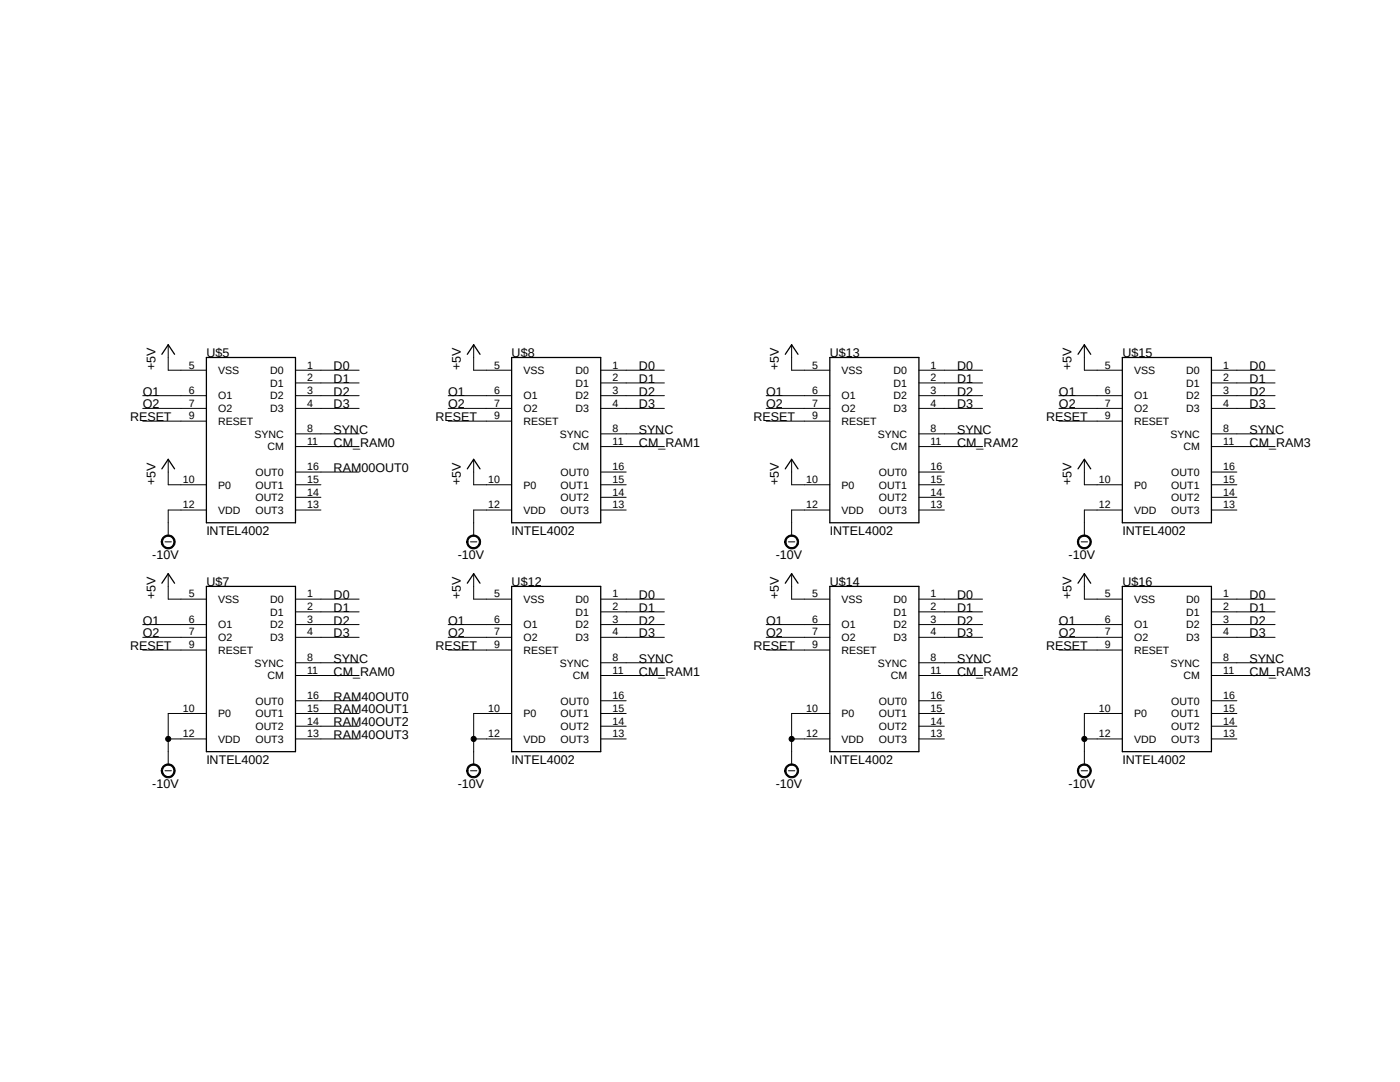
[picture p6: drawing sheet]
<svg xmlns="http://www.w3.org/2000/svg" width="279mm" height="216mm" viewBox="0 0 279 216" stroke-linecap="round" stroke-linejoin="round" font-family="sans-serif">
<path d="M25.4 66.5l237.1 91.4M262.5 66.5l-237.1 91.4" fill="none" stroke="#fff" stroke-width=".2"/>
<g fill="none" stroke="#000" stroke-width=".2">
<path d="M28.5 79h12.7M33.6 68.8v5.1h7.6M59 73.9h12.7M59 79h12.7M59 76.4h12.7M89.5 79h12.6M94.5 68.8v5.1h7.6M119.9 73.9h12.7M119.9 79h12.7M119.9 76.4h12.7M152.9 79h12.7M158 68.8v5.1h7.6"/>
<path d="M183.4 73.9h12.7M183.4 79h12.7M183.4 76.4h12.7M211.3 79h12.7M216.4 68.8v5.1h7.6M241.8 73.9h12.7M241.8 79h12.7M241.8 76.4h12.7M28.5 81.5h12.7M28.5 84h12.7M33.6 91.7v5h7.6M59 81.5h12.7"/>
<path d="M59 96.7h5.1M59 86.6h12.7M59 89.1h12.7M59 94.2h12.7M59 99.2h5.1M89.5 81.5h12.6M89.5 84h12.6M94.5 91.7v5h7.6M119.9 81.5h12.7M119.9 96.7h5.1M119.9 86.6h12.7M119.9 89.1h12.7"/>
<path d="M119.9 94.2h5.1M119.9 99.2h5.1M152.9 81.5h12.7M152.9 84h12.7M158 91.7v5h7.6M183.4 81.5h12.7M183.4 96.7h5.1M183.4 86.6h12.7M183.4 89.1h12.7M183.4 94.2h5.1M183.4 99.2h5.1M211.3 81.5h12.7"/>
<path d="M211.3 84h12.7M216.4 91.7v5h7.6M241.8 81.5h12.7M241.8 96.7h5M241.8 86.6h12.7M241.8 89.1h12.7M241.8 94.2h5M241.8 99.2h5M32.5 107.2a1.4 1.4 0 0 1 2.2 .2 1.4 1.4 0 0 1-.7 2.1 1.4 1.4 0 0 1-1.8-1.4h.2a1.14 1.14 0 0 1 1.5-1 1.14 1.14 0 0 1 .6 1.7 1.14 1.14 0 0 1-1.8 .1l-.3-.8h-.2zM32.9 108.1h1.3M33.6 114.5v5h7.6M41.2 101.8h-7.6v5"/>
<path d="M59 101.8h5.1M59 119.5h12.7M93.4 107.2a1.41 1.41 0 0 1 2.3 .1 1.41 1.41 0 0 1-.7 2.1 1.41 1.41 0 0 1-1.9-1.3h.3a1.15 1.15 0 0 1 1.7-.9 1.15 1.15 0 0 1 .2 1.9 1.15 1.15 0 0 1-1.9-.6v-.4h-.3zM93.9 108.1h1.3M94.5 114.5v5h7.6M102.1 101.8h-7.6v5M119.9 101.8h5.1M119.9 119.5h12.7M156.9 107.2a1.4 1.4 0 0 1 2.3 .2 1.4 1.4 0 0 1-.8 2.1 1.4 1.4 0 0 1-1.8-1.4h.2a1.14 1.14 0 0 1 1.5-1 1.14 1.14 0 0 1 .6 1.7 1.14 1.14 0 0 1-1.8 .1l-.3-.8h-.2zM157.4 108.1h1.2M158 114.5v5h7.6M165.6 101.8h-7.6v5"/>
<path d="M183.4 101.8h5.1M183.4 119.5h12.7M215.3 107.2a1.41 1.41 0 0 1 2.3 .1 1.41 1.41 0 0 1-.7 2.1 1.41 1.41 0 0 1-1.9-1.3h.3a1.15 1.15 0 0 1 1.6-.9 1.15 1.15 0 0 1 .2 1.9 1.15 1.15 0 0 1-1.8-.6v-.4h-.3zM215.8 108.1h1.2M216.4 114.5v5h7.6M224 101.8h-7.6v5M241.8 101.8h5M241.8 119.5h12.7M28.5 124.6h12.7M28.5 127.2h12.7M28.5 129.7h12.7M59 124.6h12.7"/>
<path d="M59 127.2h12.7M59 122.1h12.7M59 132.2h12.7M59 134.8h12.7M59 139.8h12.7M89.5 124.6h12.6M89.5 127.2h12.6M89.5 129.7h12.6M119.9 124.6h12.7M119.9 127.2h12.7M119.9 122.1h12.7M119.9 132.2h12.7"/>
<path d="M119.9 134.8h12.7M119.9 139.8h5.1M152.9 124.6h12.7M152.9 127.2h12.7M152.9 129.7h12.7M183.4 124.6h12.7M183.4 127.2h12.7M183.4 122.1h12.7M183.4 132.2h12.7M183.4 134.8h12.7M183.4 139.8h5.1M211.3 124.6h12.7"/>
<path d="M211.3 127.2h12.7M211.3 129.7h12.7M241.8 124.6h12.7M241.8 127.2h12.7M241.8 122.1h12.7M241.8 132.2h12.7M241.8 134.8h12.7M241.8 139.8h5M32.5 152.9a1.39 1.39 0 0 1 2.2 .2 1.39 1.39 0 0 1-.8 2.1 1.39 1.39 0 0 1-1.7-1.4h.2a1.13 1.13 0 0 1 1.5-1.1 1.13 1.13 0 0 1 .6 1.7 1.13 1.13 0 0 1-1.8 .1l-.3-.7h-.2zM32.9 153.8h1.3M33.6 147.4h7.6M41.2 142.4h-7.6v10.1"/>
<path d="M59 142.4h12.7M59 147.4h12.7M59 144.9h12.7M93.4 152.9a1.4 1.4 0 0 1 2.3 .1 1.4 1.4 0 0 1-.7 2.1 1.4 1.4 0 0 1-1.9-1.3h.3a1.15 1.15 0 0 1 1.7-1 1.15 1.15 0 0 1 .2 1.9 1.15 1.15 0 0 1-1.9-.5v-.4h-.3zM93.9 153.8h1.3M94.5 147.4h7.6M102.1 142.4h-7.6v10.1M119.9 142.4h5.1M119.9 147.4h5.1M119.9 144.9h5.1M156.9 152.9a1.39 1.39 0 0 1 2.3 .2 1.39 1.39 0 0 1-.8 2.1 1.39 1.39 0 0 1-1.8-1.4h.2a1.13 1.13 0 0 1 1.5-1.1 1.13 1.13 0 0 1 .6 1.7 1.13 1.13 0 0 1-1.8 .1l-.3-.7h-.2zM157.4 153.8h1.2"/>
<path d="M158 147.4h7.6M165.6 142.4h-7.6v10.1M183.4 142.4h5.1M183.4 147.4h5.1M183.4 144.9h5.1M215.3 152.9a1.4 1.4 0 0 1 2.3 .1 1.4 1.4 0 0 1-.8 2.1 1.4 1.4 0 0 1-1.8-1.3h.3a1.15 1.15 0 0 1 1.6-1 1.15 1.15 0 0 1 .2 1.9 1.15 1.15 0 0 1-1.8-.5v-.4h-.3zM215.8 153.8h1.2M216.4 147.4h7.6M224 142.4h-7.6v10.1M241.8 142.4h5M241.8 147.4h5M241.8 144.9h5"/>
<circle cx="33.6" cy="147.4" r=".51"/>
<circle cx="94.5" cy="147.4" r=".51"/>
<circle cx="158" cy="147.4" r=".51"/>
<circle cx="216.4" cy="147.4" r=".51"/>
</g>
<g fill="none" stroke="#000" stroke-width=".25">
<path d="M32.3 70.7l1.3-1.9 1.2 1.9M41.2 71.3h17.8v33h-17.8zM93.3 70.7l1.2-1.9 1.3 1.9M102.1 71.3h17.8v33h-17.8zM156.7 70.7l1.3-1.9 1.3 1.9M165.6 71.3h17.8v33h-17.8zM215.1 70.7l1.3-1.9 1.3 1.9M224 71.3h17.8v33h-17.8zM32.3 93.6l1.3-1.9 1.2 1.9M93.3 93.6l1.2-1.9 1.3 1.9M156.7 93.6l1.3-1.9 1.3 1.9M215.1 93.6l1.3-1.9 1.3 1.9"/>
<path d="M32.3 116.4l1.3-1.9 1.2 1.9M41.2 117h17.8v33h-17.8zM93.3 116.4l1.2-1.9 1.3 1.9M102.1 117h17.8v33h-17.8zM156.7 116.4l1.3-1.9 1.3 1.9M165.6 117h17.8v33h-17.8zM215.1 116.4l1.3-1.9 1.3 1.9M224 117h17.8v33h-17.8z"/>
</g>
<g fill="#000">
<path d="M32.5 107.2a1.4 1.4 0 0 1 2.2 .2 1.4 1.4 0 0 1-.7 2.1 1.4 1.4 0 0 1-1.8-1.4h.2a1.14 1.14 0 0 1 1.5-1 1.14 1.14 0 0 1 .6 1.7 1.14 1.14 0 0 1-1.8 .1l-.3-.8h-.2z" fill-rule="evenodd"/>
<path d="M93.4 107.2a1.41 1.41 0 0 1 2.3 .1 1.41 1.41 0 0 1-.7 2.1 1.41 1.41 0 0 1-1.9-1.3h.3a1.15 1.15 0 0 1 1.7-.9 1.15 1.15 0 0 1 .2 1.9 1.15 1.15 0 0 1-1.9-.6v-.4h-.3z" fill-rule="evenodd"/>
<path d="M156.9 107.2a1.4 1.4 0 0 1 2.3 .2 1.4 1.4 0 0 1-.8 2.1 1.4 1.4 0 0 1-1.8-1.4h.2a1.14 1.14 0 0 1 1.5-1 1.14 1.14 0 0 1 .6 1.7 1.14 1.14 0 0 1-1.8 .1l-.3-.8h-.2z" fill-rule="evenodd"/>
<path d="M215.3 107.2a1.41 1.41 0 0 1 2.3 .1 1.41 1.41 0 0 1-.7 2.1 1.41 1.41 0 0 1-1.9-1.3h.3a1.15 1.15 0 0 1 1.6-.9 1.15 1.15 0 0 1 .2 1.9 1.15 1.15 0 0 1-1.8-.6v-.4h-.3z" fill-rule="evenodd"/>
<path d="M32.5 152.9a1.39 1.39 0 0 1 2.2 .2 1.39 1.39 0 0 1-.8 2.1 1.39 1.39 0 0 1-1.7-1.4h.2a1.13 1.13 0 0 1 1.5-1.1 1.13 1.13 0 0 1 .6 1.7 1.13 1.13 0 0 1-1.8 .1l-.3-.7h-.2z" fill-rule="evenodd"/>
<path d="M93.4 152.9a1.4 1.4 0 0 1 2.3 .1 1.4 1.4 0 0 1-.7 2.1 1.4 1.4 0 0 1-1.9-1.3h.3a1.15 1.15 0 0 1 1.7-1 1.15 1.15 0 0 1 .2 1.9 1.15 1.15 0 0 1-1.9-.5v-.4h-.3z" fill-rule="evenodd"/>
<path d="M156.9 152.9a1.39 1.39 0 0 1 2.3 .2 1.39 1.39 0 0 1-.8 2.1 1.39 1.39 0 0 1-1.8-1.4h.2a1.13 1.13 0 0 1 1.5-1.1 1.13 1.13 0 0 1 .6 1.7 1.13 1.13 0 0 1-1.8 .1l-.3-.7h-.2z" fill-rule="evenodd"/>
<path d="M215.3 152.9a1.4 1.4 0 0 1 2.3 .1 1.4 1.4 0 0 1-.8 2.1 1.4 1.4 0 0 1-1.8-1.3h.3a1.15 1.15 0 0 1 1.6-1 1.15 1.15 0 0 1 .2 1.9 1.15 1.15 0 0 1-1.8-.5v-.4h-.3z" fill-rule="evenodd"/>
<circle cx="33.6" cy="147.4" r=".51"/>
<circle cx="94.5" cy="147.4" r=".51"/>
<circle cx="158" cy="147.4" r=".51"/>
<circle cx="216.4" cy="147.4" r=".51"/>
</g>
<g font-size="2.5">
<text x="41.2" y="71.3">U$5</text>
<text x="102.1" y="71.3">U$8</text>
<text x="165.6" y="71.3">U$13</text>
<text x="224" y="71.3">U$15</text>
<text x="31" y="73.9" transform="rotate(-90 31 73.9)">+5V</text>
<text x="66.6" y="73.9">D0</text>
<text x="66.6" y="76.4">D1</text>
<text x="92" y="73.9" transform="rotate(-90 92 73.9)">+5V</text>
<text x="127.5" y="73.9">D0</text>
<text x="127.5" y="76.4">D1</text>
<text x="155.4" y="73.9" transform="rotate(-90 155.4 73.9)">+5V</text>
<text x="191" y="73.9">D0</text>
<text x="191" y="76.4">D1</text>
<text x="213.9" y="73.9" transform="rotate(-90 213.9 73.9)">+5V</text>
<text x="249.4" y="73.9">D0</text>
<text x="249.4" y="76.4">D1</text>
<text x="28.5" y="79">O1</text>
<text x="28.5" y="81.5">O2</text>
<text x="66.6" y="79">D2</text>
<text x="66.6" y="81.5">D3</text>
<text x="89.5" y="79">O1</text>
<text x="89.5" y="81.5">O2</text>
<text x="127.5" y="79">D2</text>
<text x="127.5" y="81.5">D3</text>
<text x="152.9" y="79">O1</text>
<text x="152.9" y="81.5">O2</text>
<text x="191" y="79">D2</text>
<text x="191" y="81.5">D3</text>
<text x="211.3" y="79">O1</text>
<text x="211.3" y="81.5">O2</text>
<text x="249.4" y="79">D2</text>
<text x="249.4" y="81.5">D3</text>
<text x="26" y="84">RESET</text>
<text x="66.6" y="86.6">SYNC</text>
<text x="66.6" y="89.1">CM_RAM0</text>
<text x="86.9" y="84">RESET</text>
<text x="127.5" y="86.6">SYNC</text>
<text x="127.5" y="89.1">CM_RAM1</text>
<text x="150.4" y="84">RESET</text>
<text x="191" y="86.6">SYNC</text>
<text x="191" y="89.1">CM_RAM2</text>
<text x="208.8" y="84">RESET</text>
<text x="249.4" y="86.6">SYNC</text>
<text x="249.4" y="89.1">CM_RAM3</text>
<text x="66.6" y="94.2">RAM00OUT0</text>
<text x="31" y="96.7" transform="rotate(-90 31 96.7)">+5V</text>
<text x="92" y="96.7" transform="rotate(-90 92 96.7)">+5V</text>
<text x="155.4" y="96.7" transform="rotate(-90 155.4 96.7)">+5V</text>
<text x="213.9" y="96.7" transform="rotate(-90 213.9 96.7)">+5V</text>
<text x="41.2" y="106.8">INTEL4002</text>
<text x="102.1" y="106.8">INTEL4002</text>
<text x="165.6" y="106.8">INTEL4002</text>
<text x="224" y="106.8">INTEL4002</text>
<text x="30.4" y="111.5">-10V</text>
<text x="91.4" y="111.5">-10V</text>
<text x="154.8" y="111.5">-10V</text>
<text x="213.2" y="111.5">-10V</text>
<text x="31" y="119.5" transform="rotate(-90 31 119.5)">+5V</text>
<text x="41.2" y="117">U$7</text>
<text x="66.6" y="119.5">D0</text>
<text x="92" y="119.5" transform="rotate(-90 92 119.5)">+5V</text>
<text x="102.1" y="117">U$12</text>
<text x="127.5" y="119.5">D0</text>
<text x="155.4" y="119.5" transform="rotate(-90 155.4 119.5)">+5V</text>
<text x="165.6" y="117">U$14</text>
<text x="191" y="119.5">D0</text>
<text x="213.9" y="119.5" transform="rotate(-90 213.9 119.5)">+5V</text>
<text x="224" y="117">U$16</text>
<text x="249.4" y="119.5">D0</text>
<text x="28.5" y="124.6">O1</text>
<text x="66.6" y="122.1">D1</text>
<text x="66.6" y="124.6">D2</text>
<text x="89.5" y="124.6">O1</text>
<text x="127.5" y="122.1">D1</text>
<text x="127.5" y="124.6">D2</text>
<text x="152.9" y="124.6">O1</text>
<text x="191" y="122.1">D1</text>
<text x="191" y="124.6">D2</text>
<text x="211.3" y="124.6">O1</text>
<text x="249.4" y="122.1">D1</text>
<text x="249.4" y="124.6">D2</text>
<text x="26" y="129.7">RESET</text>
<text x="28.5" y="127.2">O2</text>
<text x="66.6" y="127.2">D3</text>
<text x="86.9" y="129.7">RESET</text>
<text x="89.5" y="127.2">O2</text>
<text x="127.5" y="127.2">D3</text>
<text x="150.4" y="129.7">RESET</text>
<text x="152.9" y="127.2">O2</text>
<text x="191" y="127.2">D3</text>
<text x="208.8" y="129.7">RESET</text>
<text x="211.3" y="127.2">O2</text>
<text x="249.4" y="127.2">D3</text>
<text x="66.6" y="132.2">SYNC</text>
<text x="66.6" y="134.8">CM_RAM0</text>
<text x="127.5" y="132.2">SYNC</text>
<text x="127.5" y="134.8">CM_RAM1</text>
<text x="191" y="132.2">SYNC</text>
<text x="191" y="134.8">CM_RAM2</text>
<text x="249.4" y="132.2">SYNC</text>
<text x="249.4" y="134.8">CM_RAM3</text>
<text x="66.6" y="139.9">RAM40OUT0</text>
<text x="66.6" y="142.4">RAM40OUT1</text>
<text x="66.6" y="144.9">RAM40OUT2</text>
<text x="66.6" y="147.4">RAM40OUT3</text>
<text x="41.2" y="152.5">INTEL4002</text>
<text x="102.1" y="152.5">INTEL4002</text>
<text x="165.6" y="152.5">INTEL4002</text>
<text x="224" y="152.5">INTEL4002</text>
<text x="30.4" y="157.2">-10V</text>
<text x="91.4" y="157.2">-10V</text>
<text x="154.8" y="157.2">-10V</text>
<text x="213.2" y="157.2">-10V</text>
</g>
<g font-size="2.1">
<text x="37.7" y="73.5">5</text>
<text x="43.5" y="74.6">VSS</text>
<text x="53.9" y="74.6">D0</text>
<text x="53.9" y="77.2">D1</text>
<text x="61.3" y="73.5">1</text>
<text x="61.3" y="76.1">2</text>
<text x="98.6" y="73.5">5</text>
<text x="104.5" y="74.6">VSS</text>
<text x="114.9" y="74.6">D0</text>
<text x="114.9" y="77.2">D1</text>
<text x="122.3" y="73.5">1</text>
<text x="122.3" y="76.1">2</text>
<text x="162.1" y="73.5">5</text>
<text x="167.9" y="74.6">VSS</text>
<text x="178.4" y="74.6">D0</text>
<text x="178.4" y="77.2">D1</text>
<text x="185.7" y="73.5">1</text>
<text x="185.7" y="76.1">2</text>
<text x="220.5" y="73.5">5</text>
<text x="226.4" y="74.6">VSS</text>
<text x="236.7" y="74.6">D0</text>
<text x="236.7" y="77.2">D1</text>
<text x="244.1" y="73.5">1</text>
<text x="244.1" y="76.1">2</text>
<text x="37.7" y="78.6">6</text>
<text x="37.7" y="81.2">7</text>
<text x="37.7" y="83.7">9</text>
<text x="43.5" y="79.7">O1</text>
<text x="43.5" y="82.3">O2</text>
<text x="53.9" y="79.7">D2</text>
<text x="53.9" y="82.3">D3</text>
<text x="61.3" y="78.6">3</text>
<text x="61.3" y="81.2">4</text>
<text x="98.6" y="78.6">6</text>
<text x="98.6" y="81.2">7</text>
<text x="98.6" y="83.7">9</text>
<text x="104.5" y="79.7">O1</text>
<text x="104.5" y="82.3">O2</text>
<text x="114.9" y="79.7">D2</text>
<text x="114.9" y="82.3">D3</text>
<text x="122.3" y="78.6">3</text>
<text x="122.3" y="81.2">4</text>
<text x="162.1" y="78.6">6</text>
<text x="162.1" y="81.2">7</text>
<text x="162.1" y="83.7">9</text>
<text x="167.9" y="79.7">O1</text>
<text x="167.9" y="82.3">O2</text>
<text x="178.4" y="79.7">D2</text>
<text x="178.4" y="82.3">D3</text>
<text x="185.7" y="78.6">3</text>
<text x="185.7" y="81.2">4</text>
<text x="220.5" y="78.6">6</text>
<text x="220.5" y="81.2">7</text>
<text x="220.5" y="83.7">9</text>
<text x="226.4" y="79.7">O1</text>
<text x="226.4" y="82.3">O2</text>
<text x="236.7" y="79.7">D2</text>
<text x="236.7" y="82.3">D3</text>
<text x="244.1" y="78.6">3</text>
<text x="244.1" y="81.2">4</text>
<text x="43.5" y="84.8">RESET</text>
<text x="50.8" y="87.3">SYNC</text>
<text x="53.4" y="89.9">CM</text>
<text x="61.3" y="86.2">8</text>
<text x="61.3" y="88.7">11</text>
<text x="104.5" y="84.8">RESET</text>
<text x="111.7" y="87.3">SYNC</text>
<text x="114.3" y="89.9">CM</text>
<text x="122.3" y="86.2">8</text>
<text x="122.3" y="88.7">11</text>
<text x="167.9" y="84.8">RESET</text>
<text x="175.2" y="87.3">SYNC</text>
<text x="177.8" y="89.9">CM</text>
<text x="185.7" y="86.2">8</text>
<text x="185.7" y="88.7">11</text>
<text x="226.4" y="84.8">RESET</text>
<text x="233.6" y="87.3">SYNC</text>
<text x="236.2" y="89.9">CM</text>
<text x="244.1" y="86.2">8</text>
<text x="244.1" y="88.7">11</text>
<text x="51" y="95">OUT0</text>
<text x="61.3" y="93.8">16</text>
<text x="111.9" y="95">OUT0</text>
<text x="122.3" y="93.8">16</text>
<text x="175.4" y="95">OUT0</text>
<text x="185.7" y="93.8">16</text>
<text x="233.8" y="95">OUT0</text>
<text x="244.1" y="93.8">16</text>
<text x="36.5" y="96.4">10</text>
<text x="36.5" y="101.4">12</text>
<text x="43.5" y="97.5">P0</text>
<text x="51" y="97.5">OUT1</text>
<text x="51" y="100">OUT2</text>
<text x="61.3" y="96.4">15</text>
<text x="61.3" y="98.9">14</text>
<text x="61.3" y="101.4">13</text>
<text x="97.4" y="96.4">10</text>
<text x="97.4" y="101.4">12</text>
<text x="104.5" y="97.5">P0</text>
<text x="111.9" y="97.5">OUT1</text>
<text x="111.9" y="100">OUT2</text>
<text x="122.3" y="96.4">15</text>
<text x="122.3" y="98.9">14</text>
<text x="122.3" y="101.4">13</text>
<text x="160.9" y="96.4">10</text>
<text x="160.9" y="101.4">12</text>
<text x="167.9" y="97.5">P0</text>
<text x="175.4" y="97.5">OUT1</text>
<text x="175.4" y="100">OUT2</text>
<text x="185.7" y="96.4">15</text>
<text x="185.7" y="98.9">14</text>
<text x="185.7" y="101.4">13</text>
<text x="219.3" y="96.4">10</text>
<text x="219.3" y="101.4">12</text>
<text x="226.4" y="97.5">P0</text>
<text x="233.8" y="97.5">OUT1</text>
<text x="233.8" y="100">OUT2</text>
<text x="244.1" y="96.4">15</text>
<text x="244.1" y="98.9">14</text>
<text x="244.1" y="101.4">13</text>
<text x="43.5" y="102.5">VDD</text>
<text x="51" y="102.5">OUT3</text>
<text x="104.5" y="102.5">VDD</text>
<text x="111.9" y="102.5">OUT3</text>
<text x="167.9" y="102.5">VDD</text>
<text x="175.4" y="102.5">OUT3</text>
<text x="226.4" y="102.5">VDD</text>
<text x="233.8" y="102.5">OUT3</text>
<text x="37.7" y="119.2">5</text>
<text x="61.3" y="119.2">1</text>
<text x="98.6" y="119.2">5</text>
<text x="122.3" y="119.2">1</text>
<text x="162.1" y="119.2">5</text>
<text x="185.7" y="119.2">1</text>
<text x="220.5" y="119.2">5</text>
<text x="244.1" y="119.2">1</text>
<text x="37.7" y="124.2">6</text>
<text x="43.5" y="120.3">VSS</text>
<text x="43.5" y="125.4">O1</text>
<text x="53.9" y="120.3">D0</text>
<text x="53.9" y="122.9">D1</text>
<text x="53.9" y="125.4">D2</text>
<text x="61.3" y="121.8">2</text>
<text x="61.3" y="124.2">3</text>
<text x="98.6" y="124.2">6</text>
<text x="104.5" y="120.3">VSS</text>
<text x="104.5" y="125.4">O1</text>
<text x="114.9" y="120.3">D0</text>
<text x="114.9" y="122.9">D1</text>
<text x="114.9" y="125.4">D2</text>
<text x="122.3" y="121.8">2</text>
<text x="122.3" y="124.2">3</text>
<text x="162.1" y="124.2">6</text>
<text x="167.9" y="120.3">VSS</text>
<text x="167.9" y="125.4">O1</text>
<text x="178.4" y="120.3">D0</text>
<text x="178.4" y="122.9">D1</text>
<text x="178.4" y="125.4">D2</text>
<text x="185.7" y="121.8">2</text>
<text x="185.7" y="124.2">3</text>
<text x="220.5" y="124.2">6</text>
<text x="226.4" y="120.3">VSS</text>
<text x="226.4" y="125.4">O1</text>
<text x="236.7" y="120.3">D0</text>
<text x="236.7" y="122.9">D1</text>
<text x="236.7" y="125.4">D2</text>
<text x="244.1" y="121.8">2</text>
<text x="244.1" y="124.2">3</text>
<text x="37.7" y="126.8">7</text>
<text x="37.7" y="129.3">9</text>
<text x="43.5" y="127.9">O2</text>
<text x="43.5" y="130.5">RESET</text>
<text x="53.9" y="127.9">D3</text>
<text x="61.3" y="126.8">4</text>
<text x="61.3" y="131.9">8</text>
<text x="98.6" y="126.8">7</text>
<text x="98.6" y="129.3">9</text>
<text x="104.5" y="127.9">O2</text>
<text x="104.5" y="130.5">RESET</text>
<text x="114.9" y="127.9">D3</text>
<text x="122.3" y="126.8">4</text>
<text x="122.3" y="131.9">8</text>
<text x="162.1" y="126.8">7</text>
<text x="162.1" y="129.3">9</text>
<text x="167.9" y="127.9">O2</text>
<text x="167.9" y="130.5">RESET</text>
<text x="178.4" y="127.9">D3</text>
<text x="185.7" y="126.8">4</text>
<text x="185.7" y="131.9">8</text>
<text x="220.5" y="126.8">7</text>
<text x="220.5" y="129.3">9</text>
<text x="226.4" y="127.9">O2</text>
<text x="226.4" y="130.5">RESET</text>
<text x="236.7" y="127.9">D3</text>
<text x="244.1" y="126.8">4</text>
<text x="244.1" y="131.9">8</text>
<text x="50.8" y="133">SYNC</text>
<text x="53.4" y="135.6">CM</text>
<text x="61.3" y="134.4">11</text>
<text x="111.7" y="133">SYNC</text>
<text x="114.3" y="135.6">CM</text>
<text x="122.3" y="134.4">11</text>
<text x="175.2" y="133">SYNC</text>
<text x="177.8" y="135.6">CM</text>
<text x="185.7" y="134.4">11</text>
<text x="233.6" y="133">SYNC</text>
<text x="236.2" y="135.6">CM</text>
<text x="244.1" y="134.4">11</text>
<text x="36.5" y="142">10</text>
<text x="43.5" y="143.1">P0</text>
<text x="51" y="140.6">OUT0</text>
<text x="51" y="143.1">OUT1</text>
<text x="61.3" y="139.5">16</text>
<text x="61.3" y="142">15</text>
<text x="97.4" y="142">10</text>
<text x="104.5" y="143.1">P0</text>
<text x="111.9" y="140.6">OUT0</text>
<text x="111.9" y="143.1">OUT1</text>
<text x="122.3" y="139.5">16</text>
<text x="122.3" y="142">15</text>
<text x="160.9" y="142">10</text>
<text x="167.9" y="143.1">P0</text>
<text x="175.4" y="140.6">OUT0</text>
<text x="175.4" y="143.1">OUT1</text>
<text x="185.7" y="139.5">16</text>
<text x="185.7" y="142">15</text>
<text x="219.3" y="142">10</text>
<text x="226.4" y="143.1">P0</text>
<text x="233.8" y="140.6">OUT0</text>
<text x="233.8" y="143.1">OUT1</text>
<text x="244.1" y="139.5">16</text>
<text x="244.1" y="142">15</text>
<text x="36.5" y="147.1">12</text>
<text x="43.5" y="148.2">VDD</text>
<text x="51" y="145.7">OUT2</text>
<text x="51" y="148.2">OUT3</text>
<text x="61.3" y="144.6">14</text>
<text x="61.3" y="147.1">13</text>
<text x="97.4" y="147.1">12</text>
<text x="104.5" y="148.2">VDD</text>
<text x="111.9" y="145.7">OUT2</text>
<text x="111.9" y="148.2">OUT3</text>
<text x="122.3" y="144.6">14</text>
<text x="122.3" y="147.1">13</text>
<text x="160.9" y="147.1">12</text>
<text x="167.9" y="148.2">VDD</text>
<text x="175.4" y="145.7">OUT2</text>
<text x="175.4" y="148.2">OUT3</text>
<text x="185.7" y="144.6">14</text>
<text x="185.7" y="147.1">13</text>
<text x="219.3" y="147.1">12</text>
<text x="226.4" y="148.2">VDD</text>
<text x="233.8" y="145.7">OUT2</text>
<text x="233.8" y="148.2">OUT3</text>
<text x="244.1" y="144.6">14</text>
<text x="244.1" y="147.1">13</text>
</g>
</svg>
